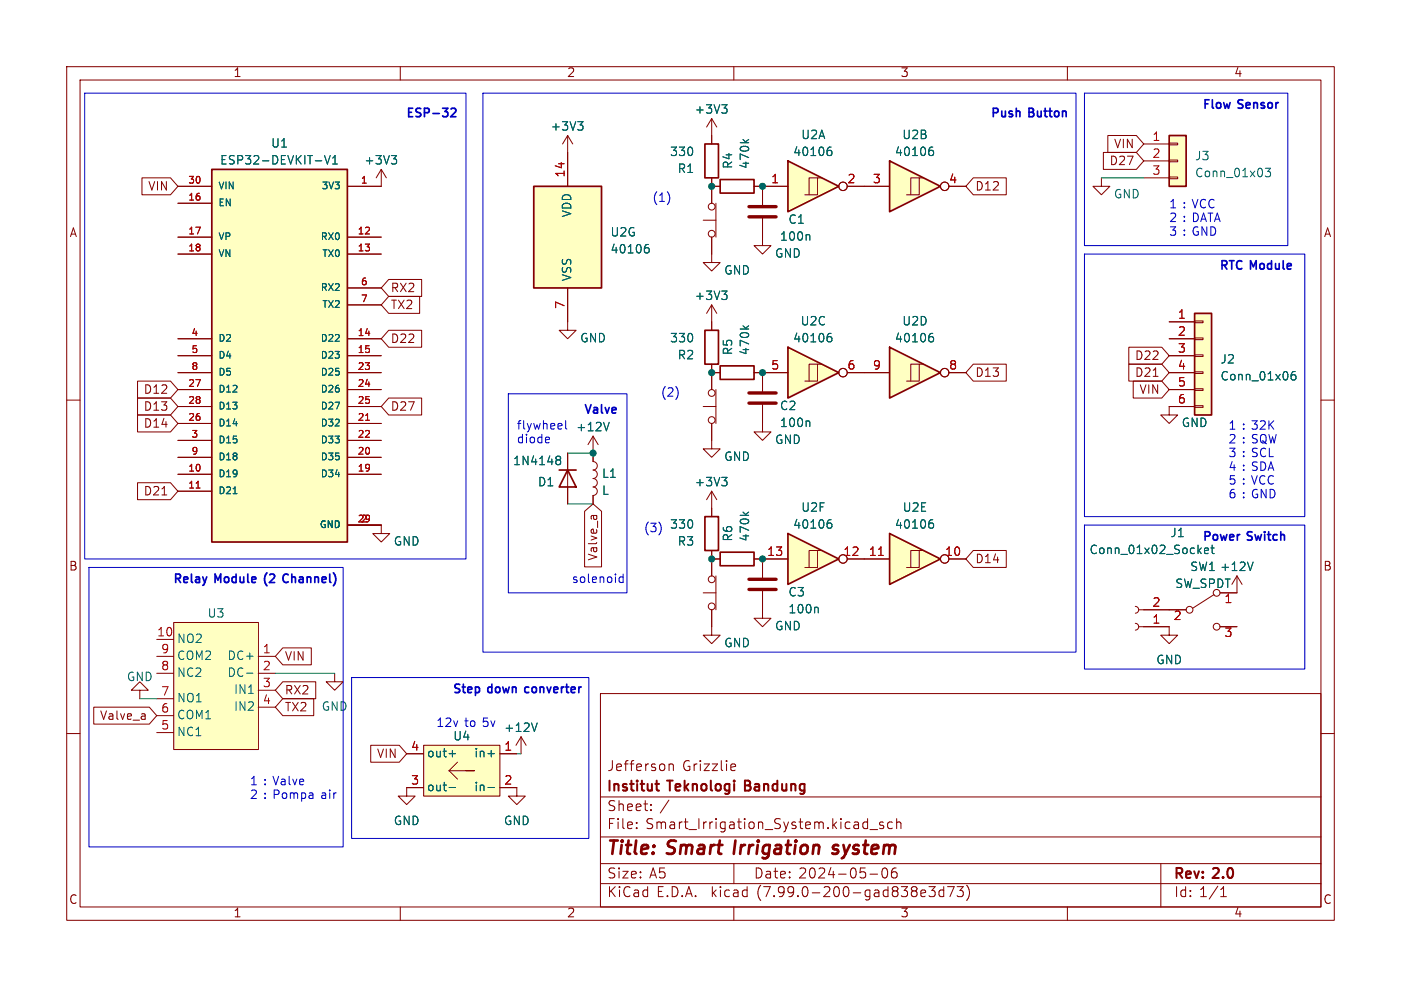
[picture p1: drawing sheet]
<svg xmlns="http://www.w3.org/2000/svg" width="210mm" height="148mm" viewBox="0 0 210 148" stroke-linecap="round" stroke-linejoin="round" font-family="sans-serif">
<g fill="none" stroke="#840000" stroke-width=".15">
<path d="M10 10h190v128h-190zM12 12h186v124h-186zM60 10v2M110 10v2M160 10v2M10 60h2M198 60h2M10 110h2M90 104h108v32h-108zM90 119.5h108M100.3 114.6v1M100.3 114.7a.37 .37 0 0 1 .6 .1v.8"/>
<path d="M109.8 114.6h.4l.1 .3-.8 .2M110.2 115.5l-.4 .1M198 110h2M60 136v2M90 132.5h108M90 129.5h108M90 125.5h108M95.4 124.1v.2M95.4 123.3v.2M97.6 121.4v.2M97.6 120.6v.2M110 136v2"/>
<path d="M110 129.5v3M130.4 131.1h1.2M130.4 124.4h1.1M132.3 130.3a1.02 1.02 0 0 0 .2 1.4h.2a.91 .91 0 0 0 .2-1.4M132.4 123.3h-.3l-.3 .2 .1 .2 .5 .1v.4h-.6M133.8 123.3h-.5l-.2 .2v.5l.1 .2h.6M133.8 130.3a1.17 1.17 0 0 0 0 1.3h.5l.2-.2v-.4l-.3-.3-.4 .1-.2 .2M134.4 123.4a.37 .37 0 0 1 .7 .1v.8M134.4 122.8v1.5M139.2 133h1l-.5 .5a.41 .41 0 0 1 .5 .3v.4l-.2 .2-.5 .1-.3-.2M141.5 133.5h-.5l-.2 .2v.5l.1 .2h.6M141.5 133v1.5"/>
<path d="M142 133h1l-.6 1.5M143.5 133h.9l-.5 .5a.41 .41 0 0 1 .5 .3v.4l-.2 .2-.5 .1-.2-.2M144.9 132.7a1.72 1.72 0 0 1 0 2.3M160 136v2M174 129.5v6.5M183 134.5h.8M183 133.4l.4-.4v1.5"/>
</g>
<path d="M124.8 127.9l.1 .1 .6-.1M125.5 126.7l-.5 .1-.1 .2v.3l.5 .1" fill="none" stroke="#840000" stroke-width=".4"/>
<path d="M98.2 117.6h.6M98.6 118.6h.2" fill="none" stroke="#840000" stroke-width=".3"/>
<path d="M118.1 52.1l7.6 3.8-7.6 3.8z" fill="#ffffc2"/>
<g fill="none" stroke="#840000" stroke-width=".15">
<path d="M106.7 54.6v1.3h1.2M106.7 48.3v1.2M113 55.9h5.1M122.6 54.6h-1.3v2.6M123.2 54.6h-.6v2.6h-2M127 55.9h2.5M114.3 63.5v1.3h1.3l-1.3 1.2-1.3-1.2h1.3M77.5 118.1v1.3h1.2l-1.2 1.3-1.3-1.3h1.3"/>
<circle cx="126.4" cy="55.9" r=".63"/>
</g>
<path d="M105.7 49.5h2v5.1h-2zM107.9 54.9h5.1v2h-5.1zM118.1 52.1l7.6 3.8-7.6 3.8z" fill="none" stroke="#840000" stroke-width=".25"/>
<path d="M111.4 48.9l.5 .4M112.2 48.9l-.5 .3M124.2 50.5h.3l.2 .2-.1 .4-.4 .2M124.6 50l-.4 .1" fill="none" stroke="#006464" stroke-width=".15"/>
<path d="M133.3 80l7.7 3.8-7.7 3.8z" fill="#ffffc2"/>
<g fill="none" stroke="#840000" stroke-width=".15">
<path d="M129.5 83.8h3.8M137.8 82.6h-1.3v2.5M138.4 82.6h-.6v2.5h-1.9M142.2 83.8h2.6"/>
<circle cx="141.6" cy="83.8" r=".63"/>
</g>
<path d="M133.3 80l7.7 3.8-7.7 3.8z" fill="none" stroke="#840000" stroke-width=".25"/>
<path d="M131.7 83.3h.7" fill="none" stroke="#a90000" stroke-width=".15"/>
<path d="M139.5 78.4l.3 .1 .1 .2v.4l-.4 .1M139.8 77.9l-.3 .1" fill="none" stroke="#006464" stroke-width=".15"/>
<path d="M118.1 80l7.6 3.8-7.6 3.8z" fill="#ffffc2"/>
<g fill="none" stroke="#840000" stroke-width=".15">
<path d="M26.7 27.9h5M26.7 35.6h5M26.7 38.1h5M26.7 30.5h5M52.1 35.6h5M52.1 38.1h5M57.1 25.4v2.5h-5M57.1 25.4l-.7 1.3M57.1 25.4l.8 1.3M105.4 33h1.9M106.7 35.6v3.8h1.2l-1.2 1.2-1.3-1.2h1.3M107.3 30.5v5.1"/>
<path d="M107.9 27.9h-1.2v2.6M113 27.9h1.3v2.8M114.3 32.8v4h1.3l-1.3 1.3-1.3-1.3h1.3M26.7 50.8h5M26.7 53.3h5M26.7 55.9h5M26.7 58.4h5M52.1 50.8h5M52.1 53.3h5M52.1 55.9h5M52.1 58.4h5M52.1 43.2h5"/>
<path d="M52.1 45.7h5M85.1 48.3v1.2h1.3l-1.3 1.3-1.3-1.3h1.3M106.7 45.7v2.6M106.7 45.7l-.8 1.3M106.7 45.7l.7 1.3M26.7 71.1h5M26.7 73.7h5M26.7 68.6h5M26.7 63.5h5M26.7 66h5M26.7 61h5M52.1 78.7h5v1.3h1.3l-1.3 1.3-1.2-1.3h1.2"/>
<path d="M52.1 71.1h5M52.1 68.6h5M52.1 63.5h5M52.1 66h5M52.1 61h5M114.3 83.8h3.8M122.6 82.6h-1.3v2.5M123.2 82.6h-.6v2.5h-2M127 83.8h2.5"/>
<circle cx="106.7" cy="35.1" r=".51"/>
<circle cx="106.7" cy="31" r=".51"/>
<circle cx="126.4" cy="83.8" r=".63"/>
</g>
<path d="M31.7 25.4h20.4v55.9h-20.4zM107.9 26.9h5.1v2.1h-5.1zM118.1 80l7.6 3.8-7.6 3.8z" fill="none" stroke="#840000" stroke-width=".25"/>
<path d="M48.7 23.3l.4 1.3 .4-1.3M49.9 24.6h.7M49.9 23.7l.3-.4v1.3M58.7 23.3h.7l-.4 .5M59.2 23.8l.2 .3v.3l-.2 .2M111.4 20.9l.5 .5M112.2 20.9l-.5 .4M121.2 35.2l.2 .2v.6M108.2 43.6h.8l-.4 .5M108.7 44.1l.3 .3v.3l-.3 .2M124.2 78.4l.4 .1 .1 .2-.1 .4-.4 .1M124.6 77.9l-.4 .1" fill="none" stroke="#006464" stroke-width=".15"/>
<path d="M31.7 25.4h20.4v55.9h-20.4z" fill="#ffffc2" stroke="#ffffc2" stroke-width=".15"/>
<path d="M29.4 73.2h.6M54.8 63h.6" fill="none" stroke="#a90000" stroke-width=".15"/>
<path d="M112.3 32.5h4M112.3 31h4" fill="none" stroke="#840000" stroke-width=".51"/>
<path d="M133.3 24.1l7.7 3.8-7.7 3.9z" fill="#ffffc2"/>
<g fill="none" stroke="#840000" stroke-width=".15">
<path d="M129.5 27.9h3.8M137.8 26.7h-1.3v2.5M138.4 26.7h-.6v2.5h-1.9M142.2 27.9h2.6"/>
<circle cx="141.6" cy="27.9" r=".63"/>
</g>
<path d="M133.3 24.1l7.7 3.8-7.7 3.9z" fill="none" stroke="#840000" stroke-width=".25"/>
<path d="M139.5 22.5l.3 .1 .1 .2v.4l-.4 .1M139.8 22.1h-.3" fill="none" stroke="#006464" stroke-width=".15"/>
<path d="M118.1 24.1l7.6 3.8-7.6 3.9z" fill="#ffffc2"/>
<g fill="none" stroke="#840000" stroke-width=".15">
<path d="M114.3 27.9h3.8M122.6 26.7h-1.3v2.5M123.2 26.7h-.6v2.5h-2M127 27.9h2.5M85.1 67.9v7.7M88.9 65.4v3.8a.64 .64 0 0 1 .6 .7 .64 .64 0 0 1-.6 .6 .64 .64 0 0 1 .6 .6 .64 .64 0 0 1-.6 .7 .64 .64 0 0 1 .6 .6 .64 .64 0 0 1-.6 .6 .64 .64 0 0 1 .6 .7 .64 .64 0 0 1-.6 .6v1.3M88.9 65.4l-.8 1.3M88.9 65.4l.8 1.3M106.7 66v1.3h1.2l-1.2 1.3-1.3-1.3h1.3M114.3 83.8v2.8M114.3 88.6v2.8"/>
<circle cx="126.4" cy="27.9" r=".63"/>
</g>
<path d="M118.1 24.1l7.6 3.8-7.6 3.9zM83.8 70.5h2.6M85.1 70.5l1.3 2.5h-2.6z" fill="none" stroke="#840000" stroke-width=".25"/>
<path d="M124.2 22.5l.4 .1 .1 .2-.1 .4-.4 .1M124.6 22.1h-.4M83.6 68.4l.3 .1 .1 .2-.2 .3M83.6 69h.2M83.8 69l.2 .2v.2l-.1 .2-.3 .1M91.3 63.3l-.4 1.3M122.5 91.1l.2 .1v.7" fill="none" stroke="#006464" stroke-width=".15"/>
<path d="M112.3 88.4h4M112.3 86.9h4" fill="none" stroke="#840000" stroke-width=".51"/>
<path d="M133.3 52.1l7.7 3.8-7.7 3.8z" fill="#ffffc2"/>
<g fill="none" stroke="#840000" stroke-width=".15">
<path d="M106.7 17.8v3.8M106.7 17.8l-.8 1.3M106.7 17.8l.7 1.3M21.3 26.7h4.3l1.1 1.2-1.1 1.3h-4.3zM26.7 27.9h5M26.7 35.6h5M26.7 38.1h5M26.7 30.5h5M52.1 27.9h5M52.1 35.6h5M52.1 38.1h5M85.1 20.3v7.6"/>
<path d="M85.1 20.3l-.8 1.3M85.1 20.3l.8 1.3M106.7 26.7v3.8M106.7 35.6v2.5M106.7 27.9h1.2M113 27.9h5.1M114.3 27.9v2.8M114.3 32.8v2.8M127 27.9h6.3M142.2 27.9h2.6M145.9 26.7h4.9v2.5h-4.9l-1.1-1.3zM165.1 26.7v1.2h1.3l-1.3 1.3-1.3-1.3h1.3"/>
<path d="M165.4 22.9h4.9l1.1 1.2-1.1 1.3h-4.9zM166.1 20.3h4.2l1.1 1.3-1.1 1.3h-4.2zM171.4 21.6h3.9M171.4 24.1h3.9M171.4 26.7h3.9M175.3 26.5h1.2v.3h-1.2zM175.3 24h1.2v.3h-1.2zM175.3 21.5h1.2v.2h-1.2zM20.6 57.1h5l1.1 1.3-1.1 1.3h-5zM20.6 59.7h5l1.1 1.3-1.1 1.2h-5zM26.7 55.9h5M26.7 50.8h5"/>
<path d="M26.7 53.3h5M26.7 58.4h5M52.1 55.9h5M52.1 50.8h5M52.1 53.3h5M52.1 58.4h5M52.1 43.2h5M52.1 45.7h5M58.3 44.4h4.6v2.6h-4.6l-1.2-1.3zM58.3 49.5h4.9v2.6h-4.9l-1.2-1.3zM58.3 41.9h4.9v2.6h-4.9l-1.2-1.3zM58.3 59.7h4.9v2.5h-4.9l-1.2-1.2z"/>
<path d="M85.1 43.2v5.1M106.7 55.9h1.2M106.7 48.3v1.2M106.7 54.6v3.8M107.3 58.4v5.1M113 55.9h5.1M114.3 55.9v2.8M127 55.9h6.3M137.8 54.6h-1.3v2.6M138.4 54.6h-.6v2.6h-1.9M142.2 55.9h2.6M145.9 54.6h4.9v2.6h-4.9l-1.1-1.3z"/>
<path d="M169.2 54.6h4.9l1.2 1.3-1.2 1.3h-4.9zM169.2 52.1h4.9l1.2 1.2-1.2 1.3h-4.9zM169.9 57.1h4.2l1.2 1.3-1.2 1.3h-4.2zM172.9 56.4h.7M175.3 55.9h3.8M175.3 48.3h3.8M175.3 50.8h3.8M175.3 53.3h3.8M175.3 58.4h3.8M179.1 58.3h1.2v.2h-1.2zM179.1 55.8h1.2v.2h-1.2zM179.1 53.2h1.2v.3h-1.2z"/>
<path d="M179.1 50.7h1.2v.2h-1.2zM179.1 48.1h1.2v.3h-1.2zM20.6 62.2h5l1.1 1.3-1.1 1.3h-5zM20.6 72.4h5l1.1 1.3-1.1 1.2h-5zM24.3 74.2h.7M26.7 61h5M26.7 71.1h5M26.7 73.7h5M26.7 68.6h5M26.7 63.5h5M26.7 66h5M52.1 61h5"/>
<path d="M52.1 71.1h5M52.1 78.7h5M52.1 68.6h5M52.1 63.5h5M52.1 66h5M85.1 67.9v2.6M85.1 73v2.6M87.6 76.7l1.3-1.1 1.3 1.1v8.3h-2.6zM88.9 67.9v1.3M88.9 74.3v1.3M105.4 61h1.9M106.7 63.5v2.5"/>
<path d="M106.7 73.7v3.8M106.7 73.7l-.8 1.2M106.7 73.7l.7 1.2M114.3 60.7v2.8M179.1 60.8h1.2v.3h-1.2zM179.1 61h-3.8v1.2h1.2l-1.2 1.3-1.3-1.3h1.3M23.5 98.4h2.5M23.5 95.9h2.5M26 93.3h12.7v19.1h-12.7zM38.7 98.4h2.6M42.4 97.2h4.3v2.5h-4.3l-1.1-1.3zM105.4 88.9h1.9"/>
<path d="M106.7 91.4v3.9h1.2l-1.2 1.2-1.3-1.2h1.3M106.7 82.6v3.8M106.7 83.8h1.2M107.3 86.4v5M113 83.8h5.1M114.3 88.6v4.1h1.3l-1.3 1.3-1.3-1.3h1.3M114.3 83.8v2.8M127 83.8h6.3M142.2 83.8h2.6M145.9 82.5h4.9v2.6h-4.9l-1.1-1.3zM170.2 90.9a.51 .51 0 0 1 .5 .5 .51 .51 0 0 1-.5 .5M170.2 93.5a.51 .51 0 0 1 .5 .5 .51 .51 0 0 1-.5 .5"/>
<path d="M170.7 94h4.6v1.3h1.2l-1.2 1.2-1.3-1.2h1.3M170.7 91.4h7.1M182 89.2l-3.2 2M182.9 94h2.5M185.4 86.4v2.5h-2.5M185.4 86.4l-.7 1.2M185.4 86.4l.8 1.2M14.1 106h8.3l1.1 1.3-1.1 1.3h-8.3zM21 103.5h1.2l-1.2-1.3-1.3 1.3h1.3v1.3M23.5 101h2.5M23.5 109.9h2.5M23.5 107.3h2.5"/>
<path d="M23.5 104.8h2.5M38.7 101h2.6M38.7 103.5h2.6M38.7 106h2.6M42.4 102.2h4.9v2.6h-4.9l-1.1-1.3zM42.4 104.8h4.6v2.5h-4.6l-1.1-1.3zM50.2 101v1.2h1.2l-1.2 1.3-1.3-1.3h1.3M55.6 111.8h4.2l1.2 1.2-1.2 1.3h-4.2zM61 113h2.5M63.5 111.8h11.4v7.6h-11.4zM63.5 118.1h-2.5v1.3h1.2l-1.2 1.3-1.3-1.3h1.3M67.3 115.6h3.8h-1.3"/>
<path d="M67.3 115.6l1.3 1.2M68.6 114.3l-1.3 1.3M74.9 113h2.6M74.9 118.1h2.6M78.1 110.5l-.8 1.3M78.1 110.5v2.5M78.1 110.5l.8 1.3"/>
<circle cx="126.4" cy="27.9" r=".63"/>
<circle cx="141.6" cy="27.9" r=".63"/>
<circle cx="106.7" cy="58.9" r=".51"/>
<circle cx="126.4" cy="55.9" r=".63"/>
<circle cx="141.6" cy="55.9" r=".63"/>
<circle cx="106.7" cy="63" r=".51"/>
<circle cx="106.7" cy="86.9" r=".51"/>
<circle cx="106.7" cy="90.9" r=".51"/>
<circle cx="126.4" cy="83.8" r=".63"/>
<circle cx="141.6" cy="83.8" r=".63"/>
<circle cx="178.3" cy="91.4" r=".51"/>
<circle cx="182.4" cy="88.9" r=".51"/>
<circle cx="182.4" cy="94" r=".51"/>
</g>
<path d="M80 27.9h10.2v15.3h-10.2zM105.7 21.6h2v5.1h-2zM175.3 20.3h2.5v7.6h-2.5zM133.3 52.1l7.7 3.8-7.7 3.8zM179.1 47h2.5v15.2h-2.5zM105.7 77.5h2v5.1h-2zM107.9 82.8h5.1v2h-5.1z" fill="none" stroke="#840000" stroke-width=".25"/>
<g fill="none" stroke="#006464" stroke-width=".15">
<path d="M86.6 18.2h.8l-.4 .5M87.1 18.7l.3 .3v.3l-.3 .2M108.2 15.7h.8l-.4 .5M108.7 16.2l.3 .2v.3l-.3 .3M48.7 23.3l.4 1.3 .4-1.3M49.9 24.6h.7M49.9 23.7l.3-.4v1.3M58.7 23.3h.7l-.4 .5M59.2 23.8l.2 .3v.3l-.2 .2M96.8 37.1h.3l.2 .3v.4l-.5 .1M97.2 36.7h-.4M111.4 20.9l.5 .5"/>
<path d="M112.2 20.9l-.5 .4M121.2 35.2l.2 .2v.6M124.2 22.5l.4 .1 .1 .2-.1 .4-.4 .1M124.6 22.1h-.4M139.5 22.5l.3 .1 .1 .2v.4l-.4 .1M139.8 22.1h-.3M189.7 25.2h.8l-.5 .5 .4 .1v.6l-.2 .1h-.4l-.1-.1M108.2 43.6h.8l-.4 .5M108.7 44.1l.3 .3v.3l-.3 .2M111.4 48.9l.5 .4M112.2 48.9l-.5 .3M124.2 50.5h.3l.2 .2-.1 .4-.4 .2"/>
<path d="M124.6 50l-.4 .1M139.5 50.5h.2l.2 .2v.4l-.4 .2M139.8 50l-.3 .1M194.1 55.7a.5 .5 0 0 0-.6 .6v.4l.2 .2 .3 .1 .2-.1 .1-.5-.2-.1-.3-.1-.3 .2M83.6 68.4l.3 .1 .1 .2-.2 .3M83.6 69h.2M83.8 69l.2 .2v.2l-.1 .2-.3 .1M91.3 63.3l-.4 1.3M108.2 71.6h.8l-.4 .5M108.7 72.1l.3 .2v.3l-.3 .3M111.4 76.8l.5 .5M112.2 76.8l-.5 .4"/>
<path d="M121.2 63.1l.2 .2v.7M124.2 78.4l.4 .1 .1 .2-.1 .4-.4 .1M124.6 77.9l-.4 .1M139.5 78.4l.3 .1 .1 .2v.4l-.4 .1M139.8 77.9l-.3 .1M122.5 91.1l.2 .1v.7M180.6 82.6l.6-.1-.1-.3h-.4l-.1 .2v.6h.5M181.5 82.2h.5M181.7 81.7v1.1l.3 .2M187.8 84.3l-.4 1.3M37 100.9h.9M37.3 104h.7"/>
<path d="M67.3 113h1M67.3 118.1h1M73.2 113h.9M73.2 118.1h.9M80.5 108.4l-.4 1.3"/>
</g>
<g fill="#ffffc2" stroke="#ffffc2" stroke-width=".15">
<path d="M175.3 20.3h2.5v7.6h-2.5z"/>
<path d="M26 93.3h12.7v19.1h-12.7z"/>
<path d="M179.1 47h2.5v15.2h-2.5z"/>
<path d="M63.5 111.8h11.4v7.6h-11.4z"/>
<path d="M80 27.9h10.2v15.3h-10.2z"/>
</g>
<path d="M112.3 58.9h4M112.3 60.5h4" fill="none" stroke="#840000" stroke-width=".51"/>
<path d="M67.6 16.4l.5-.2 .2 .2v.2l-.7 .9h.7M42.8 86.1a.68 .68 0 0 0-.4 .6 .68 .68 0 0 0 .4 .7" fill="none" stroke="#0000c2" stroke-width=".25"/>
<g fill="none" stroke="#0000c2" stroke-width=".15">
<path d="M12.7 14h57.1v69.8h-57.1zM72.4 14h88.9v83.8h-88.9zM162.6 14h30.4v22.8h-30.4zM162.6 38.1h33v39.4h-33zM76.2 59.1h17.8v29.8h-17.8zM82.3 65.6l.1 .3-.6 .1M84.8 63.1v1.1l.2 .1M162.6 78.7h33v21.6h-33zM13.3 85.1h38.1v41.9h-38.1zM92.8 87.1l.2 .3 .4-.1M93.4 86.1v1.3M93.4 86.6l-.4-.1-.2 .2"/>
<path d="M52.7 101.6h35.6v24.1h-35.6z"/>
</g>
<path d="M165.1 26.7h6.3M85.1 67.9h3.8M85.1 75.6h3.8M21 104.8h2.5M41.3 101h8.9M77.5 113h.6" fill="none" stroke="#009600" stroke-width=".15"/>
<path d="M29.4 73.2h.6M54.8 63h.6M131.7 83.3h.7" fill="none" stroke="#a90000" stroke-width=".15"/>
<g fill="#009600" stroke="#009600" stroke-width=".15">
<circle cx="88.9" cy="67.9" r=".46"/>
<circle cx="114.3" cy="55.9" r=".46"/>
<circle cx="114.3" cy="27.9" r=".46"/>
<circle cx="106.7" cy="55.9" r=".46"/>
<circle cx="106.7" cy="27.9" r=".46"/>
<circle cx="106.7" cy="83.8" r=".46"/>
<circle cx="114.3" cy="83.8" r=".46"/>
</g>
<g font-size="2.8" fill="#840000">
<text x="91" y="128.8">Title:</text>
<text x="100.1" y="128.8">Smart</text>
<text x="110.7" y="128.8">Irrigation</text>
<text x="126.1" y="128.8">system</text>
</g>
<g font-size="2.1" fill="#840000">
<text x="91" y="119.1">Institut</text>
<text x="91" y="115.9">Jefferson</text>
<text x="100.3" y="119.1">Teknologi</text>
<text x="102.3" y="115.9">Grizzlie</text>
<text x="112.2" y="119.1">Bandung</text>
<text x="91" y="124.6">File:</text>
<text x="91" y="121.9">Sheet:</text>
<text x="96.8" y="124.6">Smart_Irrigation_System.kicad_sch</text>
<text x="98.9" y="121.9">/</text>
<text x="91" y="134.8">KiCad</text>
<text x="91" y="132">Size:</text>
<text x="97.3" y="132">A5</text>
<text x="98.4" y="134.8">E.D.A.</text>
<text x="106.7" y="134.8">kicad</text>
<text x="113" y="132">Date:</text>
<text x="113.6" y="134.8">(7.99.0-200-gad838e3d73)</text>
<text x="119.7" y="132">2024-05-06</text>
<text x="176" y="132.2">Rev:</text>
<text x="176" y="134.8">Id: 1/1</text>
<text x="182" y="132.2">2.0</text>
</g>
<g font-size="1.8" fill="#840000">
<text x="35" y="11.8">1</text>
<text x="85" y="11.8">2</text>
<text x="135" y="11.8">3</text>
<text x="185" y="11.8">4</text>
<text x="166.9" y="22.5">VIN</text>
<text x="22.1" y="28.9">VIN</text>
<text x="146.2" y="28.9">D12</text>
<text x="166.2" y="25">D27</text>
<text x="10.4" y="35.8">A</text>
<text x="198.4" y="35.8">A</text>
<text x="58.6" y="46.6">TX2</text>
<text x="58.6" y="44.1">RX2</text>
<text x="58.6" y="51.7">D22</text>
<text x="21.4" y="59.3">D12</text>
<text x="146.2" y="56.8">D13</text>
<text x="170" y="56.8">D21</text>
<text x="170" y="54.3">D22</text>
<text x="170.7" y="59.3">VIN</text>
<text x="21.4" y="64.4">D14</text>
<text x="21.4" y="61.9">D13</text>
<text x="58.6" y="61.9">D27</text>
<text x="21.4" y="74.6">D21</text>
<text x="10.3" y="85.8">B</text>
<text x="89.8" y="84.2" transform="rotate(-90 89.8 84.2)">Valve_a</text>
<text x="146.2" y="84.7">D14</text>
<text x="198.3" y="85.8">B</text>
<text x="42.7" y="99.3">VIN</text>
<text x="42.7" y="104.4">RX2</text>
<text x="42.7" y="107">TX2</text>
<text x="14.9" y="108.2">Valve_a</text>
<text x="56.4" y="113.9">VIN</text>
<text x="10.3" y="135.8">C</text>
<text x="35" y="137.8">1</text>
<text x="85" y="137.8">2</text>
<text x="135" y="137.8">3</text>
<text x="185" y="137.8">4</text>
<text x="198.3" y="135.8">C</text>
</g>
<g font-size="1.8" fill="#0000c2">
<text x="61" y="17.8">ESP-32</text>
<text x="148.6" y="17.8">Push</text>
<text x="154.3" y="17.8">Button</text>
<text x="180.3" y="16.5">Flow</text>
<text x="185.7" y="16.5">Sensor</text>
<text x="97.8" y="30.5">(1)</text>
<text x="175.3" y="31.4">1 : VCC</text>
<text x="175.3" y="33.5">2 : DATA</text>
<text x="175.3" y="35.6">3 : GND</text>
<text x="182.9" y="40.6">RTC Module</text>
<text x="99.1" y="59.7">(2)</text>
<text x="77.5" y="64.6">flywheel</text>
<text x="87.6" y="62.2">Valve</text>
<text x="184.1" y="64.6">1 : 32K</text>
<text x="77.5" y="66.7">diode</text>
<text x="184.1" y="66.7">2 : SQW</text>
<text x="184.1" y="68.8">3 : SCL</text>
<text x="184.1" y="70.8">4 : SDA</text>
<text x="184.1" y="72.9">5 : VCC</text>
<text x="184.1" y="74.9">6 : GND</text>
<text x="96.5" y="80">(3)</text>
<text x="180.3" y="81.3">Power</text>
<text x="187.1" y="81.3">Switch</text>
<text x="26" y="87.6">Relay</text>
<text x="32.3" y="87.6">Module</text>
<text x="40.1" y="87.6">(2</text>
<text x="43.3" y="87.6">Channel)</text>
<text x="85.7" y="87.6">solenoid</text>
<text x="67.9" y="104.1">Step</text>
<text x="73.3" y="104.1">down</text>
<text x="79.2" y="104.1">converter</text>
<text x="65.4" y="109.2">12v</text>
<text x="69.7" y="109.2">to</text>
<text x="72.4" y="109.2">5v</text>
<text x="37.5" y="118">1 : Valve</text>
<text x="37.5" y="120">2 : Pompa</text>
<text x="48.4" y="120">air</text>
</g>
<g font-size="1.8" fill="#006464">
<text x="104.1" y="17.3">+3V3</text>
<text x="40.6" y="22.4">U1</text>
<text x="82.5" y="19.9">+3V3</text>
<text x="100.4" y="23.7">330</text>
<text x="118.8" y="23.7">40106</text>
<text x="120" y="21.1">U2A</text>
<text x="134.1" y="23.7">40106</text>
<text x="135.2" y="21.1">U2B</text>
<text x="32.9" y="25">ESP32-DEVKIT-V1</text>
<text x="54.5" y="25">+3V3</text>
<text x="101.5" y="26.2">R1</text>
<text x="110" y="25.4" transform="rotate(-90 110 25.4)">R4</text>
<text x="112.6" y="25.4" transform="rotate(-90 112.6 25.4)">470k</text>
<text x="179.1" y="24.3">J3</text>
<text x="179.1" y="26.9">Conn_01x03</text>
<text x="85.9" y="32.7" transform="rotate(-90 85.9 32.7)">VDD</text>
<text x="91.4" y="35.8">U2G</text>
<text x="118.1" y="33.8">C1</text>
<text x="166.9" y="30">GND</text>
<text x="91.4" y="38.3">40106</text>
<text x="108.5" y="41.5">GND</text>
<text x="116.1" y="38.9">GND</text>
<text x="116.8" y="36.4">100n</text>
<text x="85.9" y="42.2" transform="rotate(-90 85.9 42.2)">VSS</text>
<text x="104.1" y="45.3">+3V3</text>
<text x="86.9" y="51.6">GND</text>
<text x="100.4" y="51.6">330</text>
<text x="110" y="53.3" transform="rotate(-90 110 53.3)">R5</text>
<text x="112.6" y="53.3" transform="rotate(-90 112.6 53.3)">470k</text>
<text x="118.8" y="51.6">40106</text>
<text x="120" y="49.1">U2C</text>
<text x="134.1" y="51.6">40106</text>
<text x="135.2" y="49.1">U2D</text>
<text x="101.5" y="54.2">R2</text>
<text x="182.9" y="54.8">J2</text>
<text x="182.9" y="57.3">Conn_01x06</text>
<text x="86.3" y="65">+12V</text>
<text x="116.8" y="61.8">C2</text>
<text x="116.8" y="64.3">100n</text>
<text x="177.1" y="64.3">GND</text>
<text x="76.8" y="70">1N4148</text>
<text x="90.2" y="71.9">L1</text>
<text x="108.5" y="69.4">GND</text>
<text x="116.1" y="66.9">GND</text>
<text x="80.6" y="73.2">D1</text>
<text x="90.2" y="74.5">L</text>
<text x="104.1" y="73.2">+3V3</text>
<text x="120" y="77">U2F</text>
<text x="135.3" y="77">U2E</text>
<text x="59" y="82.1">GND</text>
<text x="100.4" y="79.6">330</text>
<text x="101.5" y="82.1">R3</text>
<text x="110" y="81.3" transform="rotate(-90 110 81.3)">R6</text>
<text x="112.6" y="81.3" transform="rotate(-90 112.6 81.3)">470k</text>
<text x="118.8" y="79.6">40106</text>
<text x="134.1" y="79.6">40106</text>
<text x="163.3" y="83.4">Conn_01x02_Socket</text>
<text x="175.4" y="80.8">J1</text>
<text x="118.1" y="89.7">C3</text>
<text x="176.1" y="88.5">SW_SPDT</text>
<text x="178.3" y="85.9">SW1 +12V</text>
<text x="31.1" y="92.9">U3</text>
<text x="116.1" y="94.8">GND</text>
<text x="118.1" y="92.3">100n</text>
<text x="26.5" y="96.7">NO2</text>
<text x="26.5" y="101.8">NC2</text>
<text x="26.5" y="99.3">COM2</text>
<text x="34" y="99.3">DC+</text>
<text x="34" y="101.8">DC-</text>
<text x="108.5" y="97.3">GND</text>
<text x="173.3" y="99.9">GND</text>
<text x="19" y="102.4">GND</text>
<text x="26.5" y="105.6">NO1</text>
<text x="35" y="104.3">IN1</text>
<text x="35" y="106.9">IN2</text>
<text x="48.2" y="106.9">GND</text>
<text x="26.5" y="110.7">NC1</text>
<text x="26.5" y="108.1">COM1</text>
<text x="64" y="113.9">out+</text>
<text x="67.9" y="111.3">U4</text>
<text x="71" y="113.9">in+</text>
<text x="75.5" y="110">+12V</text>
<text x="64" y="118.9">out-</text>
<text x="71" y="118.9">in-</text>
<text x="59" y="124">GND</text>
<text x="75.5" y="124">GND</text>
</g>
<g font-size="1.8" fill="#a90000">
<text x="172.7" y="21.3">1</text>
<text x="172.7" y="23.9">2</text>
<text x="84.8" y="26.7" transform="rotate(-90 84.8 26.7)">14</text>
<text x="115.5" y="27.7">1</text>
<text x="127" y="27.7">2</text>
<text x="130.8" y="27.7">3</text>
<text x="142.2" y="27.7">4</text>
<text x="172.7" y="26.4">3</text>
<text x="84.8" y="46.4" transform="rotate(-90 84.8 46.4)">7</text>
<text x="176.5" y="48">1</text>
<text x="176.5" y="50.5">2</text>
<text x="176.5" y="53.1">3</text>
<text x="115.5" y="55.6">5</text>
<text x="127" y="55.6">6</text>
<text x="130.8" y="55.6">9</text>
<text x="142.2" y="55.6">8</text>
<text x="176.5" y="55.6">4</text>
<text x="176.5" y="58.2">5</text>
<text x="176.5" y="60.7">6</text>
<text x="114.9" y="83.6">13</text>
<text x="126.4" y="83.6">12</text>
<text x="130.2" y="83.6">11</text>
<text x="141.6" y="83.6">10</text>
<text x="23.5" y="95.6">10</text>
<text x="172.7" y="93.7">1</text>
<text x="172.7" y="91.2">2</text>
<text x="175.9" y="93.3">2</text>
<text x="183.5" y="90.8">1</text>
<text x="183.5" y="95.9">3</text>
<text x="24.1" y="100.7">8</text>
<text x="24.1" y="98.2">9</text>
<text x="39.3" y="98.2">1</text>
<text x="39.3" y="100.7">2</text>
<text x="24.1" y="107.1">6</text>
<text x="24.1" y="104.5">7</text>
<text x="39.3" y="103.3">3</text>
<text x="39.3" y="105.8">4</text>
<text x="24.1" y="109.6">5</text>
<text x="61.6" y="112.8">4</text>
<text x="75.5" y="112.8">1</text>
<text x="61.6" y="117.9">3</text>
<text x="75.5" y="117.9">2</text>
</g>
<g font-size="1.4" fill="#a90000">
<text x="28.2" y="27.7">30</text>
<text x="54" y="27.7">1</text>
<text x="28.2" y="30.2">16</text>
<text x="28.2" y="35.3">17</text>
<text x="53.6" y="35.3">12</text>
<text x="28.2" y="37.8">18</text>
<text x="53.6" y="37.8">13</text>
<text x="54" y="42.9">6</text>
<text x="54" y="45.5">7</text>
<text x="28.6" y="50.5">4</text>
<text x="28.6" y="53.1">5</text>
<text x="53.6" y="50.5">14</text>
<text x="53.6" y="53.1">15</text>
<text x="28.2" y="58.2">27</text>
<text x="28.6" y="55.6">8</text>
<text x="53.6" y="55.6">23</text>
<text x="53.6" y="58.2">24</text>
<text x="28.2" y="63.2">26</text>
<text x="28.2" y="60.7">28</text>
<text x="28.6" y="65.8">3</text>
<text x="53.6" y="63.2">21</text>
<text x="53.6" y="65.8">22</text>
<text x="53.6" y="60.7">25</text>
<text x="28.2" y="70.9">10</text>
<text x="28.6" y="68.3">9</text>
<text x="53.6" y="70.9">19</text>
<text x="53.6" y="68.3">20</text>
<text x="28.2" y="73.4">11</text>
<text x="53.6" y="78.5">29</text>
<text x="54" y="78.5">2</text>
</g>
<g font-size="1.4" fill="#006464">
<text x="32.8" y="28.6">VIN</text>
<text x="48.1" y="28.6">3V3</text>
<text x="32.8" y="31.2">EN</text>
<text x="32.8" y="36.3">VP</text>
<text x="32.8" y="38.8">VN</text>
<text x="47.9" y="36.3">RX0</text>
<text x="48.2" y="38.8">TX0</text>
<text x="47.9" y="43.9">RX2</text>
<text x="48.2" y="46.4">TX2</text>
<text x="32.8" y="51.5">D2</text>
<text x="47.9" y="51.5">D22</text>
<text x="32.8" y="59.1">D12</text>
<text x="32.8" y="54">D4</text>
<text x="32.8" y="56.6">D5</text>
<text x="47.9" y="54">D23</text>
<text x="47.9" y="56.6">D25</text>
<text x="47.9" y="59.1">D26</text>
<text x="32.8" y="64.2">D14</text>
<text x="32.8" y="61.7">D13</text>
<text x="47.9" y="64.2">D32</text>
<text x="47.9" y="61.7">D27</text>
<text x="32.8" y="71.8">D19</text>
<text x="32.8" y="66.7">D15</text>
<text x="32.8" y="69.3">D18</text>
<text x="47.9" y="71.8">D34</text>
<text x="47.9" y="69.3">D35</text>
<text x="47.9" y="66.7">D33</text>
<text x="32.8" y="74.4">D21</text>
<text x="47.8" y="79.4">GND</text>
</g>
</svg>
